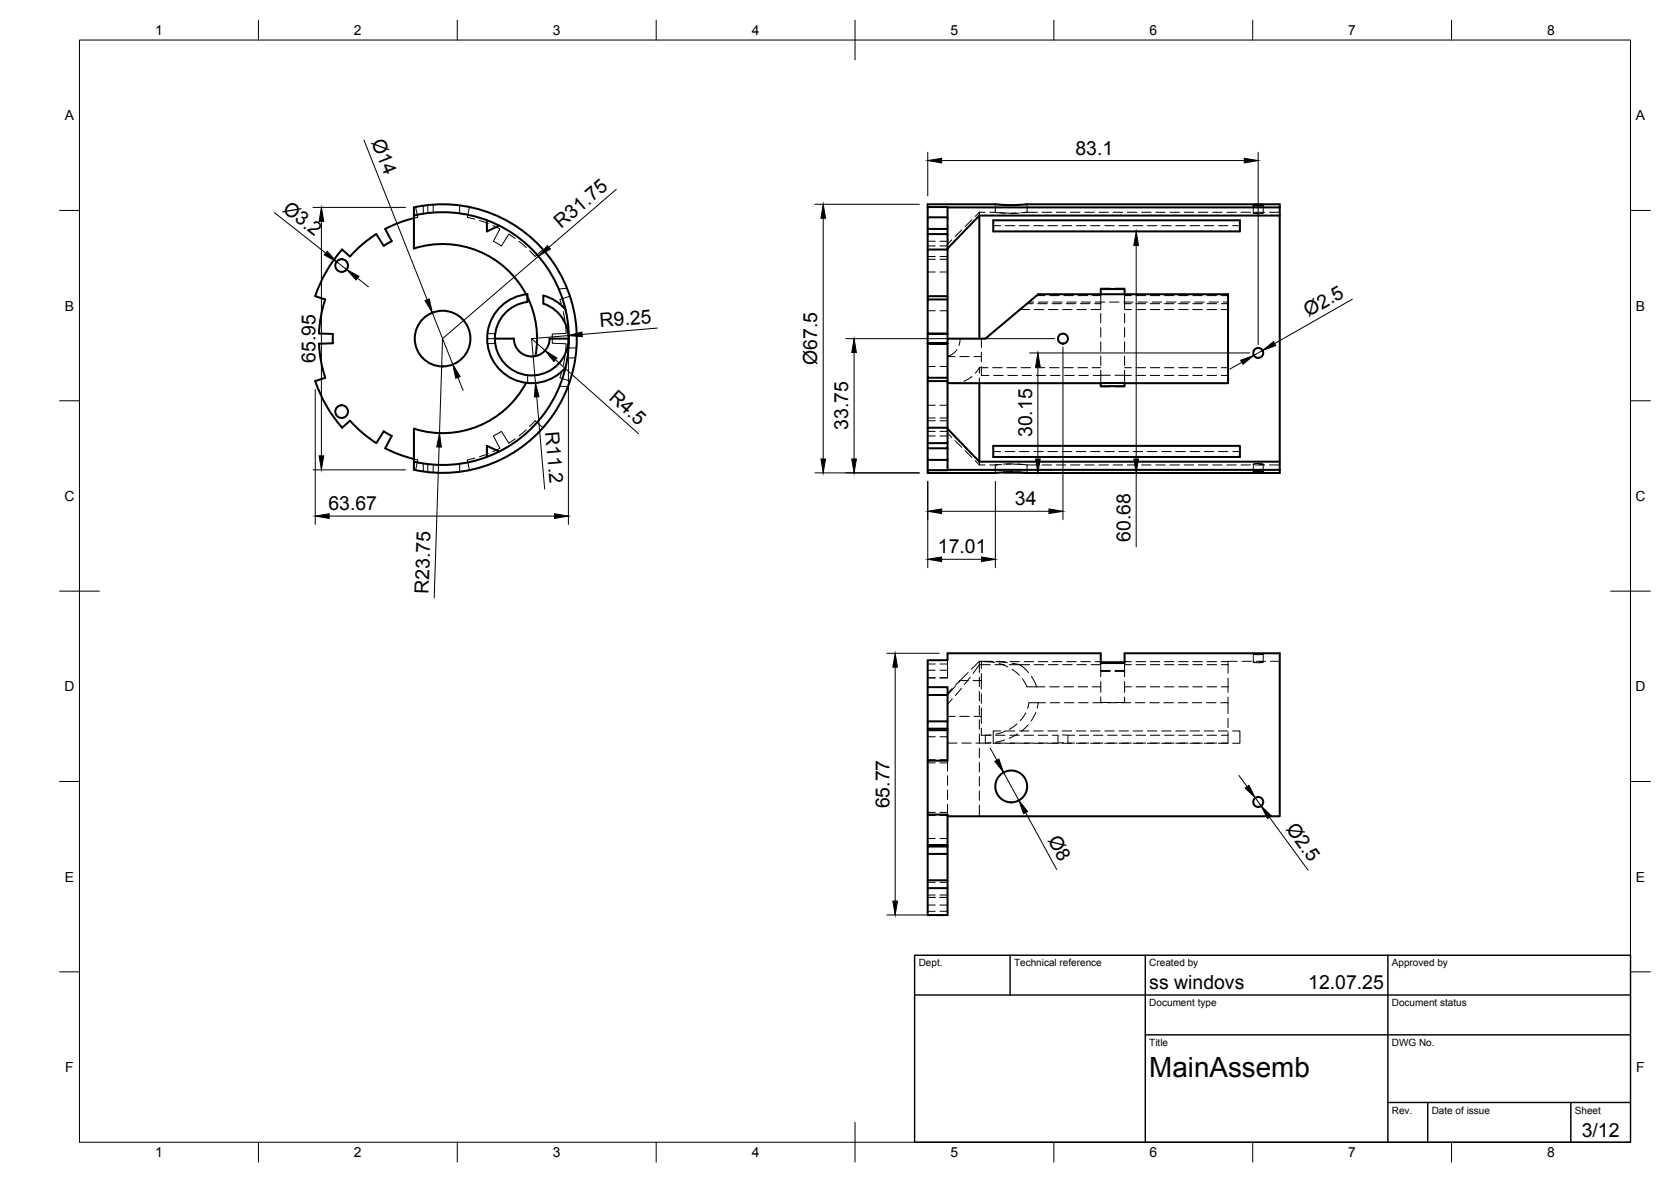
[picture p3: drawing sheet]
<svg xmlns="http://www.w3.org/2000/svg" width="420mm" height="297mm" viewBox="0 0 420 297" stroke-linecap="round" stroke-linejoin="round" font-family="sans-serif">
<!-- layer: Visible -->
<g fill="none" stroke="#000" stroke-width=".51">
<path d="M104.1 54.2a31.8 31.8 0 0 1 38.9 30.9 31.8 31.8 0 0 1-38.9 30.9M104.1 54.8a31.1 31.1 0 0 0-7.2 2.7l1.6 3.1-2 1.2-1.9-3a30.9 30.9 0 0 0-6.6 5.7l-2-1.8M122.4 55.4v2.8l3.1-1.5M233.3 51.3h17.1l3.4 .2 4.3-.2h63.7v.8h-83.5l-5-.1zM233.3 58.8v3.9M233.3 52v2.6M233.3 57.5v1.3M233.3 58.8h5M238.3 52.1v55.4M238.3 54.6h-5v2.9h5M246.3 54.2v30.9M246.3 54.2l-8 8.2"/>
<path d="M246.3 54.2h75.5v61.8h-75.5l-8-8.3M249.7 55.4h62.1v2.8h-62.1zM315.1 51.5h2.5l-1.4 .2zM321.8 52.1v2.1M86 62.7a33.8 33.8 0 0 0-6.7 11.7l2.5 .9a31.5 31.5 0 0 0-1.6 8.5l3.5 .1v2.4l-3.5 .1a31.5 31.5 0 0 0 1.6 8.5l-2.6 .9a34.2 34.2 0 0 0 6.8 11.7M132.3 74a23.8 23.8 0 0 0-28.2-11.6v-10.3a33.8 33.8 0 0 1 40.9 33 33.8 33.8 0 0 1-40.9 33v-2.1M132.6 75.9v-2a11.2 11.2 0 0 0-8.8 16.3 11.2 11.2 0 0 0 18.4 2.2M132.6 74.6a23.8 23.8 0 0 1 2 14.9M132.6 75.9a9.3 9.3 0 0 0-7.1 13.6 9.3 9.3 0 0 0 15.3 1.6 9.3 9.3 0 0 0-4.2-14.8M136.6 74.3v2M136.6 74.3a11.2 11.2 0 0 1 5.6 3.5M238.3 75.3h-5v8.5h5"/>
<path d="M238.3 74.4h-5v.9M238.3 62.7h-5v11.7M276.8 73.9v-1.3h6v1.3M124.4 85.1h4.8a4.5 4.5 0 0 0 4.5 4.5 4.5 4.5 0 0 0 4.5-4.5h4.7M132.3 96.2a23.8 23.8 0 0 1-28.2 11.5v8.3M233.3 83.8v.1h5M233.3 83.9v2.4M233.3 86.4v8.5h5M233.3 94.9v.9M238.3 85.1h9.5l13.2-11.2h47.8v22.4h-26M238.3 96.2l38.5 .1M238.3 95.8h-5v11.7"/>
<path d="M238.3 86.3h-5v.1h5M246.3 96.3v19.7M276.8 96.3h6v.7h-6zM86 107.5l2-1.8a31.1 31.1 0 0 0 6.6 5.7l1.9-3 2 1.2-1.6 3.1 .7 .3a31.1 31.1 0 0 0 6.5 2.3M125.5 113.5l-3.1-1.5v2.8M233.3 118.2l88.5-.1v.8h-63.7l-3.4-.3-4.3 .3h-17.1zM233.3 107.5v3.9h5v-3.9M233.3 111.4v1.3h5v-1.3M233.3 112.7v2.9h5M233.3 107.5h5M233.3 115.6v2.6M238.3 112.7v5.4"/>
<path d="M249.7 112h62.1v2.8h-62.1zM315.1 118.6l1.4-.1 1.1 .2zM321.8 116v2.1M233.3 165.9h5v-1.7h38.5v2.4h6v-2.4h39v40.9h-83.5v-.4h-5v-13.5h5v-18.5h-5zM233.3 172.7v2M238.3 174.7h-5v6.6M276.8 166.4h6M238.3 183.5h-5v7.7M238.3 183.1h-5v.4M238.3 181.3h-5v1.8M233.3 204.7v7.7h5M233.3 214.6v6.6h5"/>
<path d="M233.3 212.4v.3M238.3 205.1v24.9h-5v-6.8h5M238.3 212.7h-5v1.9h5M233.3 221.2v2"/>
<circle cx="85.9" cy="66.7" r="1.6"/>
<circle cx="111.3" cy="85.1" r="7"/>
<circle cx="267.3" cy="85.1" r="1.24"/>
<circle cx="316.4" cy="88.7" r="1.24"/>
<circle cx="85.9" cy="103.4" r="1.6"/>
<circle cx="254.3" cy="197.6" r="4"/>
<circle cx="316.4" cy="201.5" r="1.24"/>
</g>
<!-- layer: Hidden -->
<g fill="none" stroke="#000" stroke-width=".25">
<path d="M104.5 52l.6 2.6-1 .2M106.4 51.7v2M107.6 51.5v2.1M108.9 51.4v2M115.6 51.6v2M118 52l-.5 2.6 1.9 .5M120.6 55.4l2.2 .8M123.9 56.7l1.8 .8-1.6 3.1 2 1.2 1.8-3 1.7 1.2M241.8 57.8l-1.6 1.6M244.4 55.2l-1.7 1.7M246.3 53.3v.9M246.3 53.3l-1.1 1.1"/>
<path d="M246.3 53.3h1.4M249.7 56.7h1.9M250.3 53.3l2.4 .3M251.4 53.4l2.4 .2M252.7 51.6l-2.4-.3v2h-1.4M252.8 56.7h2.4M255.5 53.5l-1.2 .1M256.2 51.5l-2.3 .1M256.3 53.6h-2.4M256.3 56.7h2.4M257.4 51.4l.9-.1v2h2.5M257.5 53.5l.8-.2-1.6 .2"/>
<path d="M259.9 56.7h2.4M262 53.3h2.4M263.5 56.7h2.4M265.6 53.3h2.4M267.1 56.7h2.4M269.2 53.3h2.3M270.6 56.7h2.4M272.8 53.3h2.3M274.2 56.7h2.4M276.3 53.3h2.4M277.8 56.7h2.4M279.9 53.3h2.4"/>
<path d="M281.3 56.7h2.4M283.5 53.3h2.3M284.9 56.7h2.4M287 53.3h2.4M288.5 56.7h2.4M290.6 53.3h2.4M292.1 56.7h2.3M294.2 53.3h2.4M295.6 56.7h2.4M297.8 53.3h2.3M299.2 56.7h2.4M301.3 53.3h2.4"/>
<path d="M302.8 56.7h2.4M304.9 53.3h2.4M306.4 56.7h2.3M308.5 53.3h2.4M309.9 56.7h1.9M312 53.3h2.4M315.1 51.5v2M315.6 53.3h2.4M316.2 53.4l-1.1 .2 .8 .1 1.7-.1-.2-.1M317.6 51.5v2M319.2 53.3h2.6M130.5 60.7l1.8 1.5"/>
<path d="M132.3 74l.3 .7M136.5 62.7l-1.9 1.8-1.4-1.5M141.6 78.3l.4 2.4M142.6 72.4l-2.1 .2M143.3 74.4l-2.5 .9 .6 1.9M233.3 60.6h1.9M233.3 61.8h1.9M233.3 64.5h1.9M233.3 65.2h1.9M233.3 68.4h1.9M233.3 78.1h1.9M236.3 60.6h2"/>
<path d="M236.3 61.8h2M236.3 64.5h2M236.3 65.2h2M236.3 68.4h2M236.3 78.1h2M239.3 60.3l-1 1M256.5 77.8h2.4M258.2 76.3h1.6M258.7 75.9h1.2M260.1 77.8h2.3M260.6 74.3h2.1M260.9 76.3h2.4"/>
<path d="M261.1 75.9h2.4M263.6 77.8h2.4M263.9 74.3h2.4M264.5 76.3h2.4M264.7 75.9h2.4M267.2 77.8h2.4M267.5 74.3h2.4M268.1 76.3h2.4M268.3 75.9h2.3M270.8 77.8h2.4M271.1 74.3h2.4M271.7 76.3h2.3"/>
<path d="M271.8 75.9h2.4M274.3 77.8h2.5M274.7 74.3h2.1M275.2 76.3h1.6M275.4 75.9h2.4M276.8 78.8v2.3M276.8 76.3v1.3M276.8 73.9v2.4M279 75.9h2.4M279.2 72.4h-2.4v.2M280.4 72.4h2.4v.2M282.6 75.9h2.3"/>
<path d="M282.8 76.3v1.3M282.8 78.8v2.3M282.8 73.9v2.4M282.8 76.3h1.7M282.8 74.3h1.7M282.8 77.8h1.7M285.6 76.3h2.4M285.6 74.3h2.4M285.6 77.8h2.4M286.1 75.9h2.4M289.2 76.3h2.4M289.2 74.3h2.4"/>
<path d="M289.2 77.8h2.4M289.7 75.9h2.4M292.8 76.3h2.4M292.8 74.3h2.4M292.8 77.8h2.4M293.3 75.9h2.4M296.4 76.3h2.3M296.4 74.3h2.3M296.4 77.8h2.3M296.8 75.9h2.4M299.9 76.3h2.4M299.9 74.3h2.4"/>
<path d="M299.9 77.8h2.4M300.4 75.9h2.4M303.5 76.3h2.4M303.5 74.3h2.4M303.5 77.8h2.4M304 75.9h2.4M307.1 76.3h1.7M307.1 74.3h1.7M307.1 77.8h1.7M307.6 75.9h1.2M122.5 85.1h1.9M122.6 83.8h1.9"/>
<path d="M122.6 86.3h1.9M132.7 94.3v2M140.7 97l2.1 .2M141.4 93l-.6 1.9 2.5 .9M142 89.5l-.4 2.4M142.2 81.8l.1 2-3.4 .1v2.4l3.4 .1-.1 2M142.7 89.9h2M142.9 85.1h.1M142.9 87.4h2M233.3 92.1h1.9M236.3 92.1h2M238.3 89.6h1.8"/>
<path d="M240.6 87.9l-1 1-1.3 .6M241.2 96.1l-1.7 .2M241.3 89.6h2.4M241.4 85.1l-.3 1.7M244.4 94.6l-2.1 1.2M244.9 89.6h1.9M246.3 92.4l-1.1 1.4M246.3 94.9v1.4M246.3 92.4v1.4M246.3 92.4h2.1M246.8 92.1v2.2h1.9M246.8 88.5v2.4"/>
<path d="M246.8 85.1v2.2M249.6 92.4h2.4M249.9 94.3h2.3M253.2 92.4h2.4M253.4 94.3h2.4M256.8 92.4h2.3M257 94.3h2.4M260.3 92.4h2.4M260.6 94.3h2.4M263.9 92.4h2.4M264.1 94.3h2.4M267.5 92.4h2.4"/>
<path d="M267.7 94.3h2.4M271 92.4h2.4M271.3 94.3h2.4M274.6 92.4h2.2M274.9 94.3h1.9M276.8 93.1v1.2M276.8 89.5v2.3M276.8 85.9v2.4M276.8 82.3v2.4M276.8 94.3v2M276.8 97v.2h2.4M276.8 94.3h2.4"/>
<path d="M282.8 82.3v2.4M282.8 85.9v2.4M282.8 89.5v2.3M282.8 93.1v1.2h-2.4M282.8 94.3v2M282.8 97v.2h-2.4M282.8 92.4h1.7M282.8 94.3h1.7M285.6 92.4h2.4M285.6 94.3h2.4M289.2 92.4h2.4M289.2 94.3h2.4"/>
<path d="M292.8 92.4h2.4M292.8 94.3h2.4M296.4 92.4h2.3M296.4 94.3h2.3M299.9 92.4h2.4M299.9 94.3h2.4M303.5 92.4h2.4M303.5 94.3h2.4M307.1 92.4h1.7M307.1 94.3h1.7M104.1 115.4l1 .2-.6 2.6M106.4 116.5v2"/>
<path d="M107.6 116.6v2M108.9 116.8v2M115.6 116.6v2M119.4 115.1l-1.9 .5 .5 2.6M122.8 114l-2.2 .8M129.6 110.2l-1.7 1.2-1.8-3-2 1.2 1.6 3.1-1.8 .8M132.3 108l-1.8 1.5M133.2 107.2l1.4-1.5 1.9 1.8M233.3 105.7h1.9M233.3 109.6h1.9M233.3 108.4h1.9M233.3 101.8h1.9"/>
<path d="M233.3 105h1.9M236.3 105.7h2M236.3 109.6h2M236.3 108.4h2M236.3 101.8h2M236.3 105h2M238.3 108.8l1 1.1M240.2 110.8l1.6 1.6M242.7 113.3l1.7 1.7M245.2 115.8l1.1 1M246.3 116v.8M246.3 116.8h1.4"/>
<path d="M248.9 116.8h1.4v2.1l.8-.1M249.7 113.5h1.9M251.8 116.7l-1.5 .1 .8-.1M252.8 113.5h2.4M254.3 116.6l-1.3 .1M254.7 116.6h-2.4M254.7 118.6h-2.4M254.8 116.6l2.3 .2M255.8 116.6l2.4 .2M256.3 113.5h2.4M258.3 116.8v2.1l-2.4-.3M258.3 116.8h2.5"/>
<path d="M259.9 113.5h2.4M262 116.8h2.4M263.5 113.5h2.4M265.6 116.8h2.4M267.1 113.5h2.4M269.2 116.8h2.3M270.6 113.5h2.4M272.8 116.8h2.3M274.2 113.5h2.4M276.3 116.8h2.4M277.8 113.5h2.4M279.9 116.8h2.4"/>
<path d="M281.3 113.5h2.4M283.5 116.8h2.3M284.9 113.5h2.4M287 116.8h2.4M288.5 113.5h2.4M290.6 116.8h2.4M292.1 113.5h2.3M294.2 116.8h2.4M295.6 113.5h2.4M297.8 116.8h2.3M299.2 113.5h2.4M301.3 116.8h2.4"/>
<path d="M302.8 113.5h2.4M304.9 116.8h2.4M306.4 113.5h2.3M308.5 116.8h2.4M309.9 113.5h1.9M312 116.8h2.4M315.1 116.7v2M315.4 116.7l-.3-.1 .8-.1 1.7 .1-1 .2M315.6 116.8h2.4M317.6 116.7v2M319.2 116.8h2.6M233.3 168.4h1.9"/>
<path d="M233.3 166.9h1.9M233.3 170.3h1.9M236.3 168.4h2M236.3 166.9h2M238.3 165.9v4.5l-2-.1M239.4 173l-1.1 1.2M239.4 175.7l-1.1 1.2M240.2 172.4l-1.9 2.2M241.7 173l-1.5 1.8M243.4 169l-3.1 3.2M243.5 171h-2.1l-.4 .5M244 170.2l-1.5 1.8"/>
<path d="M244.7 171h2.1M246.3 166.2v2.8M246.3 170.2v2.4M246.3 173.7v2.4M246.3 177.3v2.4M246.3 166.2h3.4M246.3 166.2l-2 2M246.8 171v2.2M246.8 174.3v2.4M246.8 177.9v2.1M246.8 169.3v1.7M247.8 166.2l2.3 .3"/>
<path d="M249 167h-2.7l-1.6 2.2M249.2 166.3h-2.4v1.7M250.2 167h2.3M250.4 166.3h2.3M250.9 166.3l2.4 .2M251.2 166.8l2.2 .8M253.7 167h5.2M253.9 166.3h2.4M254.5 168.2l1.8 1.5M254.5 166.7a5.1 5.1 0 0 1 4.1 2.3M257.1 170.6l1.1 2h4.5M257.5 166.3h2.4"/>
<path d="M257.9 179.1l-1.3 2M259.3 170l1.3 2.6M260.1 167h2.3M260.4 179.1l-1.1 2.1M261 176.6l-.2 1.4M261.1 166.3h2.4M262.9 176.6h-4.2l-.3 1.4M263.6 167h2.4M263.9 172.6h2.4M264.1 176.6h2.3M264.6 166.3h2.4M267.2 167h2.4"/>
<path d="M267.5 172.6h2.4M267.7 176.6h2.3M268.2 166.3h2.4M270.8 167h2.4M271.1 172.6h2.4M271.2 176.6h2.4M271.8 166.3h2.4M274.3 167h2.5M274.7 172.6h2.1M274.8 176.6h2.4M275.4 166.3h1.4M276.8 175.2v1.3h2.4"/>
<path d="M276.8 172.6v1.4M276.8 166.6v3.5M276.8 171.3v1.3M276.8 168.7h2.4M276.8 168.5h2.4M278.4 176.6h2.3M280.4 168.7h2.4M280.4 168.5h2.4M281.9 176.6h2.4M282.8 171.3v1.3M282.8 168.7v1.4M282.8 172.6v1.4"/>
<path d="M282.8 175.2v1.3h-2.4M282.8 166.6v2.1M282.8 172.6h1.7M282.8 167h1.7M282.8 166.3h1.7M285.5 176.6h2.4M285.6 172.6h2.4M285.6 167h2.4M285.6 166.3h2.4M289.1 176.6h2.4M289.2 172.6h2.4M289.2 167h2.4"/>
<path d="M289.2 166.3h2.4M292.7 176.6h2.3M292.8 172.6h2.4M292.8 167h2.4M292.8 166.3h2.4M296.2 176.6h2.4M296.4 172.6h2.3M296.4 167h2.3M296.4 166.3h2.3M299.8 176.6h2.4M299.9 172.6h2.4M299.9 167h2.4"/>
<path d="M299.9 166.3h2.4M303.4 176.6h2.4M303.5 172.6h2.4M303.5 167h2.4M303.5 166.3h2.4M306.9 176.6h1.9M307.1 172.6h1.7M307.1 167h1.7M307.1 166.3h1.7M308.8 167v2.2M308.8 170.4v2.2M308.8 176.6v2.7"/>
<path d="M308.8 175.2v1.4M308.8 172.6v1.4M311.1 166.2h-2.3v.8M312.3 166.2h2.4M315.1 164.4v2M315.9 166.2h2.3M316.2 164.3l-1.1 .1 1.1 .1 1.4-.1-.2-.1M316.6 166.3l1 .1-.8 .1-1.7-.1 .3-.1M317.6 164.4v2M319.4 166.2h2.4M233.3 191.7h1.9M233.3 185.2h1.9"/>
<path d="M233.3 190.9h1.9M236.3 191.7h2M236.3 185.2h2M236.3 190.9h2M238.3 198.5v2.4M238.3 195v2.3M238.3 191.7v2.1M238.3 186.7h2.3M238.3 191.2v.5M238.3 180h1.8M241.3 180h2.4M241.8 186.7h2.4"/>
<path d="M244.9 180h1.9M245.4 186.7h3.8M246.3 180.9v2.4M246.3 184.5v2.3M246.3 188v2.4M246.3 191.6v2.4M246.3 195.2v2.4M246.3 198.8v2.3M246.8 183v1.8h2.4M246.8 180v1.8M249.2 184.7l-1.4 .1v1.9h1.4M250.3 184.8h2.4"/>
<path d="M251.6 183.7h-1.9v3.1l6.6-.1M252.6 186l-2.3 .5M252.7 183.8l-2.3 .7M252.8 183.7h2.4M253.9 184.8h2.4M255.7 181.9l-1.9 1.4M255.9 184.4l-2.2 1.1M256.3 183.7h2.4M257.5 184.8h2.4M258.6 182.1l-1.8 1.7M259.9 186.7l-3.6 .1M259.9 183.7h2.4"/>
<path d="M261 184.8h2.4M263.5 183.7h2.4M264.6 184.8h1.4v1.9M266 186.7l-6.1 .1M267.1 183.7h2.4M267.1 184.7l1.4 .1M267.4 186.7h-1.4M268.5 184.8h1.7M268.5 184.8v1.9M270.2 186.7l-3.1 .1M270.6 183.7h2.4M271.4 184.8h2.3"/>
<path d="M273.7 186.7l-3.1 .1M274.2 183.7h2.4M275 184.8h2.3M277.3 186.7l-3.1 .1M277.8 183.7h2.4M278.5 184.8h2.4M280.9 186.7l-3.1 .1M281.3 183.7h2.4M282.1 184.8h2.4M284.5 186.7l-3.2 .1M284.9 183.7h2.4M285.7 184.8h2.4"/>
<path d="M288.1 186.7l-3.2 .1M288.5 183.7h2.4M289.2 184.8h2.4M291.6 186.7l-3.1 .1M292.1 183.7h2.3M292.8 184.8h2.4M295.2 186.7l-3.1 .1M295.6 183.7h2.4M296.4 184.8h2.4M298.8 186.7l-3.2 .1M299.2 183.7h2.4M300 184.8h2.3"/>
<path d="M302.3 186.7l-3.1 .1M302.8 183.7h2.4M303.5 184.8h2.4M305.9 186.7l-3.1 .1M306.4 183.7h2.3M307.1 184.8h1.7M308.8 180.5v2.3M308.8 184.1v2.6l-2.4 .1M309.9 183.7h1.9v3.1h-1.9M233.3 210.7h1.9M233.3 204.2h1.9M233.3 204.9h1.9"/>
<path d="M236.3 204.2h2v.5M236.3 210.7h2M236.3 204.9h2M238.3 202.1v2.1M246.3 202.3v2.8M233.3 229h1.9M233.3 227.4h1.9M233.3 225.5h1.9M233.3 221.7h1.9M233.3 224.9h1.9M236.3 229h2M236.3 227.4h2"/>
<path d="M236.3 225.5h2M236.3 221.7h2M236.3 224.9h2"/>
</g>
<!-- layer: BORDER -->
<g fill="none" stroke="#000" stroke-width=".25">
<path d="M20 10.1h390v276.9h-390zM65 5.1v5M115 5.1v5M165 5.1v5M215 5.1v10M265 5.1v5M315 5.1v5M365 5.1v5M15 52.9h5M410 52.9h5M15 100.7h5M410 100.7h5"/>
<path d="M15 148.6h10M405 148.6h10M15 196.4h5M410 196.4h5M15 244.2h5M410 244.2h5M65 287v5M115 287v5M165 287v5M215 282.1v9.9M265 287v5M315 287v5"/>
<path d="M365 287v5"/>
</g>
<!-- layer: TITLEBLOCK -->
<path d="M230 240.1h180v46.9h-180zM230 250h180M254 240.1v9.9M288 240.1v46.9M349 240.1v46.9M288 260.1h122M349 277.1h61M359 277.1v9.9M395 277.1v9.9" fill="none" stroke="#000" stroke-width=".36"/>
<!-- layer: FD_Dimensions -->
<g fill="none" stroke="#000" stroke-width=".25">
<path d="M91.5 35.2l15.9 40.1M233.3 38.3v10.9M316.4 38.3v48.3M69 53.4l12.9 10.2M78.7 52.1h23.3M80.8 55.6v59M155 47.6l-17 14.5M204.9 51.3h26.3M207 54.8v60.5M236.8 40.4h76.1M283.6 58.2h26.1M84.6 65.8l2.6 1.9"/>
<path d="M89.9 69.9l2.7 2.2M108.7 78.6l5.2 13M135.4 64.4l-24.1 20.7-.8 23.7M285.7 61.7v53.6M340 75.2l-19.5 11.1M79.3 97.9v33.9M115.1 94.9l1.3 3.2M133.7 85.1l.9 11.2M133.7 85.1l3.3 3M135 99.7l1.9 23.2M139.7 90.4l20.8 18.6M142.9 84.3l-9.2 .8"/>
<path d="M142.9 87.2v44.6M165.2 82.5l-18.8 1.5M212.7 85.1h52.5M214.8 88.6v26.7M258.9 88.7h55.4M261 92.2v23.1M267.3 87.2v43.4M312.3 91l-3.1 1.8M317.5 88.1l-2.2 1.2M78.7 118.1h23.3M110.4 112.3l-1.2 38M204.9 118.8h26.3"/>
<path d="M252.4 118.8h35.4M285.7 118.8v18.6M82.8 129.7h56.6M233.3 121v21.6M236.8 128.5h27M250.3 121v21.6M236.8 140.6h10M223 164.2h13.2M225.1 167.7v58.7M249 188l1.7 3.1M252.3 194.1l3.9 7M311.5 194.9l2.1 2.8"/>
<path d="M257.9 204.2l7.8 14.3M315.6 200.5l1.5 2M319.2 205.4l9.7 13.3M223 229.9h13.2"/>
</g>
<g fill="#000" stroke="#000" stroke-width=".25">
<path d="M233.3 40.4l3.5-.6v1.1zM312.9 39.8l3.5 .6-3.5 .5zM80.8 52.1l.6 3.5h-1.2zM207 51.3l.6 3.5h-1.2zM82.3 63.1l2.3 2.7-3.1-1.7zM87.2 67.7l3.1 1.8-.8 .9zM106.9 75.6l1-.5 .8 3.5zM137.6 61.7l.8 .9-3 1.8zM285.7 58.2l.6 3.5h-1.2zM113.9 91.6l1.8 3-1.1 .5zM134.6 96.3l.9 3.4-1.1 .1zM137 88.1l3 1.9-.7 .9z"/>
<path d="M142.9 84.3l3.4-.9 .1 1.2zM214.8 85.1l.5 3.5h-1.1zM261 88.7l.6 3.5h-1.2zM312 90.5l3.3-1.2-2.8 2.3zM317.5 88.1l2.7-2.3 .6 1.1zM80.2 114.6h1.2l-.6 3.5zM110.5 108.8l.5 3.6-1.2-.1zM206.4 115.3h1.2l-.6 3.5zM214.2 115.3h1.1l-.5 3.5zM260.4 115.3h1.2l-.6 3.5zM285.1 115.3h1.2l-.6 3.5zM79.3 129.7l3.5-.6v1.2z"/>
<path d="M139.4 129.1l3.5 .6-3.5 .6zM233.3 140.6l3.5-.6v1.1zM233.3 128.5l3.5-.6v1.2zM246.8 140l3.5 .6-3.5 .5zM263.8 127.9l3.5 .6-3.5 .6zM225.1 164.2l.6 3.5h-1.2zM250.1 191.3l1.1-.5 1.1 3.3zM313.1 198l.9-.7 1.6 3.2zM256.2 201.1l2.2 2.8-1 .6zM317.1 202.5l2.5 2.5-.9 .7zM224.5 226.4h1.2l-.6 3.5z"/>
</g>
<text font-size="7" x="289" y="270.6">MainAssemb</text>
<g font-size="4.9">
<text x="93.4" y="35.7" transform="rotate(68 93.4 35.7)">Ø14</text>
<text x="270.4" y="38.9">83.1</text>
<text x="70.9" y="52.9" transform="rotate(38 70.9 52.9)">Ø3.2</text>
<text x="141.1" y="57.5" transform="rotate(-41 141.1 57.5)">R31.75</text>
<text x="150.9" y="82.2" transform="rotate(-5 150.9 82.2)">R9.25</text>
<text x="329" y="79.7" transform="rotate(-30 329 79.7)">Ø2.5</text>
<text x="79.4" y="91.2" transform="rotate(-90 79.4 91.2)">65.95</text>
<text x="205.4" y="91.8" transform="rotate(-90 205.4 91.8)">Ø67.5</text>
<text x="152.9" y="100.2" transform="rotate(42 152.9 100.2)">R4.5</text>
<text x="137.1" y="108.6" transform="rotate(85 137.1 108.6)">R11.2</text>
<text x="213.3" y="108.1" transform="rotate(-90 213.3 108.1)">33.75</text>
<text x="259.5" y="109.9" transform="rotate(-90 259.5 109.9)">30.15</text>
<text x="82.6" y="128.2">63.67</text>
<text x="255.2" y="127">34</text>
<text x="284.2" y="136.2" transform="rotate(-90 284.2 136.2)">60.68</text>
<text x="235.8" y="139.1">17.01</text>
<text x="107.8" y="149.2" transform="rotate(-88 107.8 149.2)">R23.75</text>
<text x="223.6" y="203.2" transform="rotate(-90 223.6 203.2)">65.77</text>
<text x="323.2" y="208.2" transform="rotate(54 323.2 208.2)">Ø2.5</text>
<text x="263.4" y="211" transform="rotate(61 263.4 211)">Ø8</text>
<text x="289" y="248.5">ss windovs</text>
<text x="329" y="248.5">12.07.25</text>
<text x="397.7" y="285.7">3/12</text>
</g>
<g font-size="3.5">
<text x="39" y="8.8">1</text>
<text x="89" y="8.8">2</text>
<text x="139" y="8.8">3</text>
<text x="189" y="8.8">4</text>
<text x="239" y="8.8">5</text>
<text x="289" y="8.8">6</text>
<text x="339" y="8.8">7</text>
<text x="389" y="8.8">8</text>
<text x="16.3" y="30.2">A</text>
<text x="411.3" y="30.2">A</text>
<text x="16.3" y="78">B</text>
<text x="411.3" y="78">B</text>
<text x="16.2" y="125.9">C</text>
<text x="411.2" y="125.9">C</text>
<text x="16.2" y="173.7">D</text>
<text x="411.2" y="173.7">D</text>
<text x="16.3" y="221.6">E</text>
<text x="411.3" y="221.6">E</text>
<text x="16.4" y="269.4">F</text>
<text x="411.4" y="269.4">F</text>
<text x="39" y="290.8">1</text>
<text x="89" y="290.8">2</text>
<text x="139" y="290.8">3</text>
<text x="189" y="290.8">4</text>
<text x="239" y="290.8">5</text>
<text x="289" y="290.8">6</text>
<text x="339" y="290.8">7</text>
<text x="389" y="290.8">8</text>
</g>
<g font-size="2.5">
<text x="231" y="242.9">Dept.</text>
<text x="255" y="242.9">Technical reference</text>
<text x="289" y="242.9">Created by</text>
<text x="350" y="242.9">Approved by</text>
<text x="289" y="252.8">Document type</text>
<text x="350" y="252.8">Document status</text>
<text x="289" y="262.9">Title</text>
<text x="350" y="262.9">DWG No.</text>
<text x="350" y="279.9">Rev.</text>
<text x="360" y="279.9">Date of issue</text>
<text x="396" y="279.9">Sheet</text>
</g>
</svg>
